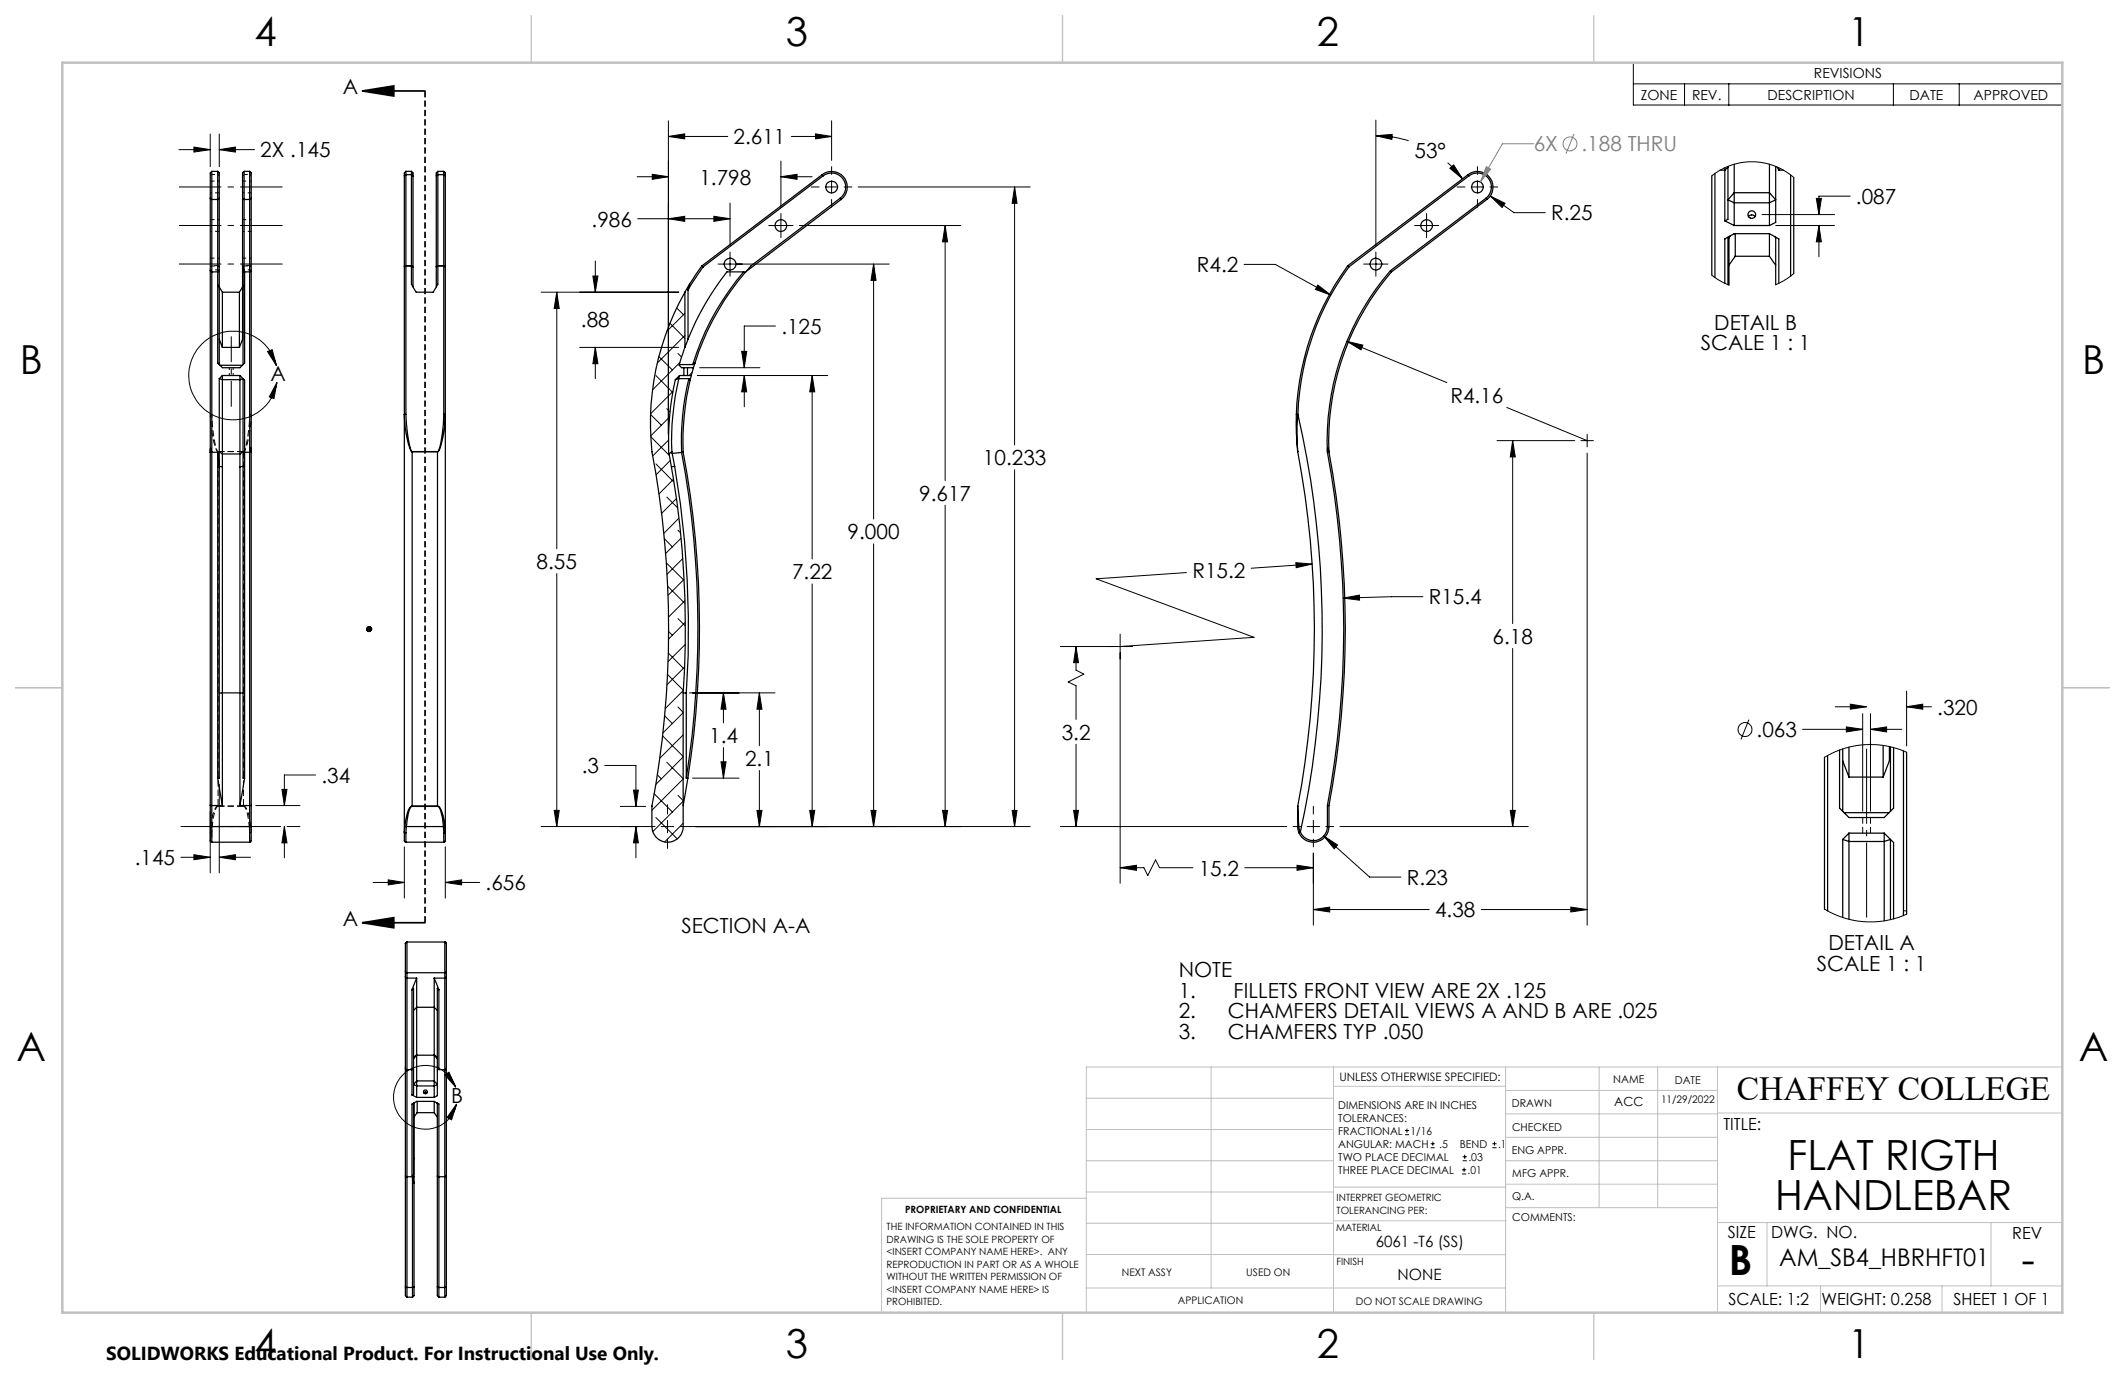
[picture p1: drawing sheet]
<svg xmlns="http://www.w3.org/2000/svg" width="432mm" height="279mm" viewBox="0 0 432 279" stroke-linecap="round" stroke-linejoin="round" font-family="sans-serif">
<g fill="none" stroke="#000" stroke-width=".25">
<path d="M43 34.8v5.7M43 34.8l-.3 .3v5.2M43 34.8h1.2M44.2 34.8v5.7M44.2 34.8l.4 .3v5.2M49.6 34.8l-.3 .3v5.2M49.6 34.8v5.7M49.6 34.8h1.1M50.7 34.8v5.7M50.7 34.8l.3 .3v5.2M82.2 35.7v18.5M82.5 34.8v.7"/>
<path d="M82.5 34.8l-.3 .3v.6M82.5 34.8h1.1M82.5 35.5v18.5M82.5 35.5h1.1M82.5 35.5l-.3 .2M83.6 34.8v.7M83.6 34.8l.3 .3v.6M83.6 35.5v18.5M83.6 35.5l.3 .2M83.9 35.7v18.5M88.7 35.7v18.5M89 34.8v.7"/>
<path d="M89 34.8l-.3 .3v.6M89 34.8h1.2M89 35.5l-.3 .2M89 35.5v18.5M89 35.5h1.2M90.2 34.8v.7M90.2 34.8l.3 .3v.6M90.2 35.5v18.5M90.2 35.5l.3 .2M90.5 35.7v18.5M167.1 35.5a3.2 3.2 0 0 1 4.4 .6 3.2 3.2 0 0 1-.6 4.4M167.1 35.5l.2 .2"/>
<path d="M167.1 35.5l-24.4 18.5M167.3 35.7a2.86 2.86 0 0 1 4 .6 2.86 2.86 0 0 1-.6 4M167.3 35.7l-24.4 18.5M298.3 35.5a3.2 3.2 0 0 1 4.4 .6 3.2 3.2 0 0 1-.6 4.4M298.3 35.5l.2 .2M298.3 35.5l-24.4 18.5M298.5 35.7a2.86 2.86 0 0 1 4 .6 2.86 2.86 0 0 1-.6 4M298.5 35.7l-24.4 18.5M347.8 35.7v20.2M348.5 35.2v21.2M349.5 34.6h1M350.5 34.6v10.3"/>
<path d="M350.5 34.1v.5M351.1 33.9v10.7l-.6 .3M351.1 33.8v.1M351.1 33.9l-.6 .7M352.4 33.4v5.8M352.4 39.2l-1.3 1.4 1.3 .6h7.2l1.2-.6-1.2-1.4M352.4 39.2h7.2M352.4 39.2v6.6M359.6 33.4v5.8M359.6 39.2v6.6M360.8 33.8v11.4l-1.2 .6M361.1 33.9l.4 .7"/>
<path d="M361.5 34.6h.9M361.5 34.1v.5M363.9 35.6v20.5M364.5 36.1v19.5M42.7 55v36.9M42.7 40.3l.3 .2M42.7 55l.3 .2M42.7 40.3v14.7M43 55.2v36.7M43 40.5h1.2M43 40.5v14.7M43 55.2h1.2"/>
<path d="M44.2 55.2v18.6l1 .9h3.6l.9-.9v-18.6M44.2 40.5v14.7M44.6 55v19.1M44.6 58.3l.6 1.1M44.6 40.3l-.4 .2M44.6 55l-.4 .2M44.6 40.3v14.7M45.2 59.4h3.4M45.2 59.4v11.2M48.6 59.4v11.2M49.3 54v1.2M49.3 55.2v13.7l-.7 1.7"/>
<path d="M49.3 58.3l-.7 1.1M49.3 40.3l.3 .2M49.3 55.2h1.4M49.3 40.3v13.7M49.4 55.2v18.9M49.6 40.5v14.7l-.3-1.2M49.6 40.5h1.1M50.7 55.2v36.7M50.7 40.5v14.7M51 55v36.9M51 40.3l-.3 .2M51 55l-.3 .2"/>
<path d="M51 40.3v14.7M82.2 54.2v30M82.5 54v30.2M82.5 54h.1M82.5 54h1.1M82.5 54l-.3 .2M83.6 54v2.3a3.8 3.8 0 0 0 1 3.1h3.4l.5-.8a3.3 3.3 0 0 0 .5-2.3v-2.3M83.6 54h.1M83.6 54l.3 .2M83.9 54.2v4.1M88.7 54.2v4.1M89 54h.1"/>
<path d="M89 54h1.2M89 54l-.3 .2M90.2 54v30.2M90.2 54h.1M90.2 54l.3 .2M90.5 54.2v30M139.2 59.4a53.1 53.1 0 0 0-5.9 36.8 193 193 0 0 1-.8 67.7v4.1a3.2 3.2 0 0 0 3.1 3.1 3.2 3.2 0 0 0 3.2-3.1v-27.2M139.2 59.4v11.2M139.8 58.9v10M140.1 57.7l-.9 1.7M140.1 57.7l-.3 1.2M142.6 54l-2.5 3.7"/>
<path d="M142.6 54l.3 .2M142.7 54h-.1M142.7 54l.2 .2M142.9 54.2l-3.1 4.7M151.1 55.2a52.9 52.9 0 0 0-10.3 18.9M151.5 55.2h-3.8a55.2 55.2 0 0 0-7.9 13.7M151.5 55.2a53.1 53.1 0 0 0-10.3 18.6M170.7 40.3l-18.1 13.7-1.1 1.2M170.7 40.3l.2 .2M170.9 40.5l-19.4 14.7M273.8 54a54 54 0 0 0-10.4 30.2M273.8 54l.3 .2"/>
<path d="M273.9 54h-.1M273.9 54l.2 .2M274.1 54.2a53.9 53.9 0 0 0-10.4 30M282.5 55a52.8 52.8 0 0 0-12.8 36.9M282.5 55l.3 .2M282.8 55.2a52.7 52.7 0 0 0-12.7 36.7M301.9 40.3l-19.4 14.7M301.9 40.3l.2 .2M302.1 40.5l-19.3 14.7M350.5 44.9l1.9 .9M351.1 48.2v9.7M351.6 47.9l-.3 .5v9.5"/>
<path d="M352.4 45.8h7.2M352.6 52.1l-1.3 1.8M352.6 47.5v4.6M352.6 52.1h7M355.3 44a.81 .81 0 0 1 1.3 0M359.6 47.5l1.9 1v9.1M359.6 47.5h-7.2l-1.9 1v9.1M359.6 52.1l1.2 1.8M359.6 47.5v4.6M360.7 48.1l.1 .3M360.8 48.2v9.7M44.6 76.9v18.1"/>
<path d="M44.6 68.9l.6 1.7M44.6 76.9l.6 .3M44.7 74.2h4.5M45.2 77.2v15.1h3.6M45.2 76.3h3.6M45.2 76.3l-.6 .6M45.2 70.6h3.4M45.2 76.3v.9M45.2 77.2h3.6M48.8 76.3l.9 1v14.6M48.8 77.2l.6-.3v15M48.8 77.2v15.1"/>
<path d="M48.8 76.3v.9M137.2 77.2a57.9 57.9 0 0 0-1.3 15.1M137.9 76.9a56.2 56.2 0 0 0-1.4 14.9M137.9 76.9l-.7 .3M137.9 76.9h2.1M138 74.1h2.8M138.1 76.3h.9M138.1 76.3l-.9 .9M138.1 76.3l-.2 .6M139 76.3h.7M139 74.7h.7M139 74.7v1.6"/>
<path d="M139.2 70.6l-1.2 3.6 .5 .5h.5M139.7 74.7h1.2M139.7 76.3h.8M139.7 74.7v1.6M139.8 68.9l-.6 1.7M140 76.9a53.6 53.6 0 0 0-1.5 15 196 196 0 0 1 1 66.2M140 76.9l.2 .4M140.2 77.3a54.7 54.7 0 0 0-1.4 14.6M140.5 76.3l-.3 1M140.9 74.7l-.4 1.6M141.2 73.8l-.4 .3M141.2 73.8l-.3 .9"/>
<path d="M42.7 91.9v71.8M43 91.9l-.2-.8-.1 .8M43 91.9v71.8M43 91.9h1.2M44.2 91.9l.4 3.1M44.2 91.9v66.2M44.6 95v63.1h-.4M44.6 94.8l.6 .1M44.6 91.8l.6 .5M45.2 94.9v45.9M45.2 92.2v2.7M48.8 94.9v45.9"/>
<path d="M48.8 92.2v2.7M49.4 91.9v66.2h.3M49.4 94.8l-.6 .1M49.4 91.8l-.6 .5M49.7 91.9v66.2M49.7 91.9h1M49.7 91.9h-.3M50.7 91.9l.3-.8v.8M50.7 91.9v71.8M51 91.9v71.8M82.2 84.2v84.9M82.2 84.2a18.7 18.7 0 0 0 1.4 7.6"/>
<path d="M82.2 84.2h.3M82.5 84.2a26.9 26.9 0 0 0 1 7.2l.2 .4M83.6 91.8h.1M83.6 91.8h5.4M83.7 91.8v72M83.7 91.8h5.2M88.9 91.8v72M89 91.8h-.1M90.2 84.2l-.1 1.9-.5 3.5-.2 1.3-.4 .9M90.2 84.2h.3M90.5 84.2a20.1 20.1 0 0 1-1.3 7.3l-.2 .3M90.5 84.2v84.9"/>
<path d="M136 92.2a194.1 194.1 0 0 1 2.8 48.6M136.5 91.8l.1 .3M136.5 91.8l-.6 .5M136.6 92.1l.5 2.7M137.1 94.8a196.3 196.3 0 0 1 2.4 46M137.1 94.8l-.6 .1M138.8 91.9a196.2 196.2 0 0 1 1 66.2M138.8 91.9l-2.2 .2M263.4 84.2v3.9l.3 3.7M263.4 84.2h.3M263.7 91.8a194.2 194.2 0 0 1 0 72M263.7 84.2l-.1 2.5 .1 5.1"/>
<path d="M263.7 84.2a194.6 194.6 0 0 1 .5 84.9M269.7 91.9a195.5 195.5 0 0 1 0 71.8M270.1 91.9l-.3-.8-.1 .8M270.1 91.9a195.9 195.9 0 0 1 0 71.8M44.2 158.1l1 5.6M45.2 140.8h-.6M45.2 140.8h3.6M45.2 140.8v22.9M48.8 140.8h.6M48.8 140.8v22.9M49.7 158.1l-.9 5.6M138.8 140.8h.7"/>
<path d="M139.5 140.8v17.3M139.5 158.1h.3M139.8 158.1l-1 5.6M370.7 153.9v30.8M371.4 153.5v31.6M374.4 152.2v12.7M374.4 154.6l1.3 3.3M375.7 157.9h7M375.7 151.8v6.1M382.7 151.5v6.4M383.9 151.7v2.9l-1.2 3.3M384.1 151.8v13.1"/>
<path d="M384.8 151.9v12.3l-1.9 1.9h-7.2l-1.9-1.9v-11.8M386.8 152.6v33.5M387.4 152.9v32.9M42.7 168v3l.3 .1M42.7 163.7h.3M42.7 168h.3M42.7 163.7v4.3M43 168v3.1M43 171.1h7.7M43 168h7.7M43 163.7v4.3M43 163.7h2.2"/>
<path d="M48.8 163.7h1.9M50.7 168h.3M50.7 168v3.1M50.7 163.7v4.3M51 168v2.9l-.3 .2M51 163.7h-.3M51 163.7v4.3M82.2 169.1v1.8l.3 .2M82.2 169.1l.3 .1M82.3 168l-.1 1.1M82.3 168h.3M82.5 169.2v1.9"/>
<path d="M82.5 171.1h7.7M82.6 168l-.1 1.2M82.6 168h7.5M83.7 163.8l-.5 .4-.3 .6-.6 3.2M83.7 163.9l-.4 .3-.2 .7-.5 3.1M83.7 163.8v.1M83.7 163.9h5.2M83.7 163.8h5.2M88.9 163.8l.2 .1a4.7 4.7 0 0 1 1.1 2.9l.2 1.2M88.9 163.9l.4 .2 .2 .6 .4 1.6 .2 1.7M88.9 163.8v.1M90.1 168h.3"/>
<path d="M90.1 168l.1 1.2M90.2 169.2v1.9M90.4 168l.1 1.1M90.5 169.1v1.9l-.3 .1M90.5 169.1l-.3 .1M263.7 163.8l.2 4.2M263.7 168l.2 1.2M263.7 168h.2M263.7 163.8v4.2M263.9 168l.3 1.1M264.2 169.1l-.3 .1M269.7 163.7h.4"/>
<path d="M269.7 168a2.86 2.86 0 0 1-2.3 2.8 2.86 2.86 0 0 1-3.2-1.7M269.7 168h.4M269.7 163.7v4.3M270.1 168a3.2 3.2 0 0 1-2.6 3.1 3.2 3.2 0 0 1-3.6-1.9M270.1 163.7v4.3M374.4 170.6v15.8M374.4 170.6l1.3 .4M374.7 165.1h9.2M375.7 171v15.8M375.7 169.3h7.2M375.7 169.3l-1.3 1.3M375.7 169.3v1.7"/>
<path d="M375.7 171h7.2M382.9 169.3l1.9 1.9v15.5M382.9 171l1.2-.4v16.3M382.9 171v16.1M382.9 169.3v1.7M82.4 197.3l.3 .4M82.4 191.8v5.5M82.4 198.5l.3 .3M82.4 198.5v18.5M82.4 197.3v1.2M82.7 191.5v6.2M82.7 191.5l-.3 .3"/>
<path d="M82.7 198.8v18.5M82.7 197.7h7.7M82.7 198.8h2M82.7 197.7v1.1M82.7 191.4l-.3 .4M82.7 191.4h7.7M82.7 191.4v.1M84.7 198.8l-1 2.3M84.7 198.8v5.9M88.2 198.8l1 2.3M88.2 198.8h2.2M88.2 198.8v5.9"/>
<path d="M90.4 191.4l.3 .4M90.4 191.5v6.2M90.4 191.5l.3 .3M90.4 198.8v18.5M90.4 191.4v.1M90.4 197.7v1.1M90.7 197.3l-.1 .3-.2 .1M90.7 191.8v5.5M90.7 198.5l-.1 .2-.2 .1M90.7 198.5v18.5M90.7 197.3v1.2M82.4 217v.3h.3"/>
<path d="M82.4 217v22M82.7 217.3v21.8M82.7 217.3h1M83.7 201.1v16.2M83.7 201.1l.3-.3v16.2M83.7 217.3v5.2M84 217v5.4l-.3 .1M84 217l-.3 .3M84.6 214.5l-.6 .7M84.7 204.7h3.5M84.7 204.7v9.6M84.7 219.6v-5.2h3.5v5.2"/>
<path d="M84.7 214.3v.2M84.7 219.6v3.4M84.7 204.7l-.7 .6M84.7 214.3l-.7 .6M84.7 219.6l-.7 .8 .7 .3h3.5l.7-.3-.7-.8M84.7 219.6h3.5M88.2 204.7l.7 .6M88.2 204.7v9.6M88.2 214.3v.2M88.2 219.6v3.4M88.2 214.3l.7 .6M88.3 214.5l.6 .7"/>
<path d="M88.9 216.8l.3 .5M88.9 216.8v5.8l-.7 .4M89.2 201.1v16.2M89.2 201.1l-.3-.3v16M89.2 217.3h1.2M90.4 217.3v21.8M90.7 217v.3h-.3M90.7 217v22M82.4 239v22.5M82.4 239l.3 .1M82.7 239.1v22.5M82.7 239.1h1.1"/>
<path d="M83.7 239.1h.4M83.7 222.5l1 .5M83.8 239.1l.3 1.4M83.8 239.1v22.5M84 224.2v14.5l-.3 .4M84 235.4h.1M84.1 239.1v1.4M84.1 235.4v3.7M84.2 224l-.1 .2v11.2M84.7 223h3.5M84.8 226.1l-.7 .9M84.8 223.8v2.3"/>
<path d="M84.8 226.1h3.4M86.1 222.1l.3-.2 .4 .2M88.2 223.8l1 .5v14.8M88.2 223.8h-3.5l-1 .5v14.8M88.2 226.1l.7 .9M88.2 223.8v2.3M88.8 224.1l.1 .1M88.9 224.2v14.8M88.9 239l.3 .1M88.9 239v22.5M89.2 239.1h1.2M89.2 239.1v22.5"/>
<path d="M90.4 239.1v22.5M90.7 239v22.5M90.7 239l-.3 .1M84.1 240.5v21M82.4 261.5v1a1 1 0 0 0 .3 1.1M82.4 261.5l.3 .1M82.7 261.6v2M82.7 263.6h1.1M82.7 261.6h1.1M83.8 261.6v2M84.1 261.5v1a1 1 0 0 1-.3 1.1M84.1 261.5l-.3 .1"/>
<path d="M88.9 261.5v1a1 1 0 0 0 .3 1.1M88.9 261.5l.3 .1M89.2 261.6v2M89.2 263.6h1.2M89.2 261.6h1.2M90.4 261.6v2M90.7 261.5v1a1 1 0 0 1-.3 1.1M90.7 261.5l-.3 .1"/>
<circle cx="169" cy="38" r="1.19"/>
<circle cx="300.2" cy="38" r="1.2"/>
<circle cx="148.4" cy="53.7" r="1.19"/>
<circle cx="158.7" cy="45.8" r="1.2"/>
<circle cx="279.6" cy="53.7" r="1.2"/>
<circle cx="289.9" cy="45.8" r="1.19"/>
<circle cx="356" cy="43.6" r=".77"/>
<circle cx="86.4" cy="221.9" r=".4"/>
</g>
<g fill="none" stroke="#000" stroke-width=".2">
<path d="M331.9 12.7h87.2v8.6h-87.2zM331.9 17h87.2M342.3 17v4.3M351.3 17v4.3M384.7 17v4.3M398.1 17v4.3M36.4 30.4h6.3M39.4 29.9l3.3 .5-3.3 .5zM42.7 27.2v6.7M44.6 30.4l3.2-.5v1zM44.6 27.2v6.7M44.6 30.4h7.1"/>
<path d="M129.5 35.9h6.3M132.5 35.4l3.3 .5-3.3 .5zM135.8 27.7l3.3-.5v1zM135.8 24.6v63.7M135.8 27.7h12.1M158.7 35.9l3.3-.5v1zM158.7 32.7v9.4M158.7 35.9h6.3M160.8 27.7h8.2M164.9 38h1.5M165.7 27.2l3.3 .5-3.3 .5zM167.7 38h2.6"/>
<path d="M169 24.6v8M169 33.9v1.6M169 36.7v2.6M171.5 38h1.6M174.4 38h34.9M206.2 38l.5 3.3h-1zM206.2 38v52.4M279.6 27.6l3.3-.3-.1 1zM279.6 27.6a21.2 21.2 0 0 1 6.6 1M279.6 24.4v25.6M294.1 33.1l1.6 1.5 1.5 1.7M294.6 34.2l.8-.7 1.8 2.8z"/>
<path d="M296.1 38h1.6M298.9 38h2.6M300.2 33.9v1.6M300.2 36.7v2.6M302.8 38h1.5M302.8 39.8l3 1.5-.6 .9zM302.8 39.8l4.9 3.4h6.3M347.8 35.7l1.8-1.2 2.5-1.1 2.3-.5h2.3l2.2 .3 2.2 .7 1.8 1 1.6 1.2M376 39.9h-6.4v3.7M110 59.4h27.9M113.1 59.4l.5 3.3h-1zM113.1 59.4v52.1"/>
<path d="M120.5 56.1h1l-.5 3.3zM121 53v6.4M129.6 44.4h18.7M135.8 44.4l3.3-.4v1zM145.1 44l3.2 .4-3.2 .6zM145.9 53.7h34.8M148.3 41.3v8.7M148.3 51.2v4.9M156.2 45.8h4.9M158.7 43.4v4.9M162.4 45.8h32.8M169 40.5v1.6"/>
<path d="M177.5 53.7l.5 3.3h-1zM177.5 53.7v51.8M192.1 45.8l.4 3.3h-1zM192.1 45.8v51.8M252.8 53.7h6.4l11.2 6.3M267.8 57.9l2.6 2.1-3.1-1.2zM277.1 53.7h4.9M279.6 51.2v4.9M287.4 45.8h4.9M289.9 43.4v4.9M300.2 40.5v1.6M347.8 55.9l1.1 .8 2.4 1.2"/>
<path d="M358 43.6h14.8M360.8 45.8h12M364.5 55.6l-2 1.4-1.7 .9M369.1 40.3h1l-.5 3.3zM369.6 45.8l.5 3.3h-1zM369.6 45.8v6.4M54.4 71.4l.9-.4 .9 3.3zM56.2 74.3a9 9 0 0 0-14.1-5.4 9 9 0 0 0 .5 15 9 9 0 0 0 13.7-6.2M56.3 77.7l-.6 3.3-1-.4zM117.8 70.6h20.1M121 70.6l.5 3.3h-1zM121 70.6v6.3"/>
<path d="M133.3 76.3l3.4 3.5M133.9 72.5l2.7 2.7M136.1 65.7l3.1 3.1M136.7 79.6l-4.5 4.5M137.5 62.6l1.4 1.4M137.8 71.8l.7 .8M138.1 73.7l-5.5 5.5M139.2 63.7l-3.7 3.6M139.2 68.2l-5.6 5.6M140.7 75.7l-.7 .6M140.7 74.7l.2 .2M141.7 76.3h26.5"/>
<path d="M142.2 74.7h12.2M150.7 71.4h1l-.5 3.3zM151.2 76.3l.5 3.3h-1zM151.2 76.3v6.4M157.6 66.3h-6.4v8.4M165 76.3l.6 3.3h-1.1zM165 76.3v37.3M273.7 69.4l3.2 .7-.4 1zM273.7 69.4l20.3 8.4M132.2 84.2l2.2 2.2M132.3 88.8l3.7 3.7M133.3 94.3l3.6 3.6"/>
<path d="M135.5 83l.6 .7M135.8 89.5l-3.2 3.1M136 84.8l-3.8 3.8M136.2 93.6l-2.9 2.9M136.8 97.4l-2.9 3M206.2 95.5v72.5M304.2 89.5h15.8M306.2 82.8l16.3 6.7M307.4 89.5l.5 3.4h-1zM307.4 89.5v37.2M321.2 89.5h2.6M322.5 88.3v2.5"/>
<path d="M322.5 92.1v95.9M113.1 116.6v51.4M135 109.5l1.6 1.6M135.4 114.4l3.5 3.4M135.5 101l2.2 2.2M135.7 119.1l3.5 3.5M137.4 101.3l-3 3M137.8 107.7l.4 .5M137.9 105.3l-3 3.1M138.4 109.4l-3.1 3.1M138.7 113.5l-3.2 3.2M139 117.8l-3.3 3.2"/>
<path d="M165 118.6v49.4M177.5 110.5v57.5M192.1 102.7v65.3M241.1 116.3l-18.4 1.3 32.1 11.9-27.2 1.9M263.3 114.3l3.3 .3-3.2 .8zM266.6 114.6l-12.4 .9M135.6 137.1l3.3 3.2M135.8 132.7l3.1 3.1M135.9 128.3l.7 .8M137.8 125.7l1.4 1.4M139.1 135.6l-3.6 3.5M139.2 122.1l-3.3 3.3"/>
<path d="M139.2 126.5l-3.3 3.4M139.2 131l-3.5 3.4M215.5 131.4h14.6M218.7 131.4l.4 3.3h-.9zM218.7 131.4v4.8l1.5 .8-3.1 1.6 1.6 .7v6.9M227.6 128.9v50.6M272.9 121.5l3.3-.6 .1 1.1zM289.1 121.2h-6.3l-9.9 .3M307.4 131.8v36.2M44.6 159.4v18M64.1 157.5h-6.3v6.2M122.9 155.5h6.3v8.4"/>
<path d="M133.6 157.4l.8 .9M134.7 149.5l4.1 4.2M135 145.5l1.6 1.5M135.5 154.9l3.3 3.3M137.8 143.7l1 1M138.8 144.8l-4.1 4.1M138.8 149.3l-4.7 4.8M138.8 153.8l-5.5 5.6M138.8 158.3l-6.3 6.3M138.9 140.3l-3.7 3.7M140.1 140.8h17.4M140.7 158.1h9.5"/>
<path d="M146.5 154.8h1l-.5 3.3zM147 140.8l.5 3.3h-1zM147 140.8v6.1M147 151.9v6.2M154.3 140.8l.5 3.3h-1zM154.3 140.8v10.7M154.3 156.6v11.4M218.7 151.2v16.8M355.4 146.2l-1.6 4M366.3 148.2h12.2M372.9 143.6h6.4M375.2 147.7l3.3 .5-3.3 .5z"/>
<path d="M376 143.1l3.3 .5-3.3 .5zM378.5 145v19.9M380.1 148.2l3.3-.5v1zM380.1 145v19.9M380.1 148.2h6.3M387.4 152.9l-2-.8-2.1-.5-2.1-.3h-2.3l-2 .3-1.9 .4-2 .7-2.3 1.2M387.4 143.6l3.3-.5v1zM387.4 140.4v11.2M387.4 143.6h5.1M36.8 174.2h5.9M39.4 173.7l3.3 .5-3.3 .5zM42.7 164.9v12.5"/>
<path d="M44.6 174.2l3.2-.5v1zM44.6 174.2h6.3M52 163.7h9M57.3 160.4h1l-.5 3.3zM57.8 168l.5 3.3h-1zM57.8 168v6.3M58.3 168h2.7M75.8 179.3h6.4M78.9 178.8l3.3 .5-3.3 .5zM82.2 172.1v10.4M90.5 179.3l3.3-.5v1zM90.5 172.1v10.4"/>
<path d="M90.5 179.3h7M110 168h23.1M112.6 164.7h1l-.5 3.3zM126 163.9h5.2M128.7 160.5h1l-.5 3.4zM129.2 168l.5 3.3h-1zM129.2 168v6.3M132.9 161.3l3.7 3.7M133.3 166.1l4.3 4.4M134.4 168h2.5M135.6 163.5v1.9M135.6 166.7v2.5"/>
<path d="M135.6 170.5v1.9M137.8 161.6l1 1.1M138.2 168h71.1M138.8 162.8l-6.2 6.2M138.8 167.3l-3.8 3.8M153.8 164.7h1l-.5 3.3zM164.5 164.7h1.1l-.6 3.3zM177 164.7h1l-.5 3.3zM191.5 164.7h1l-.4 3.3zM205.7 164.7h1l-.5 3.3zM215.5 168h46M218.2 164.7h.9l-.4 3.3z"/>
<path d="M227.6 176.3l3.3-.5v1zM227.6 176.3h4.8l.8 1.6 1.6-3.2 .8 1.6h6.8M252.9 176.3h14M262.7 168h1.6M263.6 175.8l3.3 .5-3.3 .5zM265.6 168h2.5M266.9 163.8v1.6M266.9 166.7v2.5M266.9 170.5v1.6M266.9 173.4v14.6M269 169.9l2.8 1.8-.7 .8zM269 169.9l9.3 8.3h6.4"/>
<path d="M269.4 168h1.6M272.3 168h38.3M306.9 164.7h1l-.5 3.3zM266.9 184.8l3.3-.5v1zM266.9 184.8h23.5M301 184.8h21.5M319.2 184.3l3.3 .5-3.3 .5zM370.7 184.7l2.2 1.1 1.9 .7 2.1 .6 2.2 .2h2l2.1-.2 2.1-.5 2.1-.8M90.4 218.4l.8-.5 1.4 3zM92.6 220.9a6.5 6.5 0 0 0-10.1-3.1 6.5 6.5 0 0 0 .5 10.6 6.5 6.5 0 0 0 9.8-4.1M92.8 224.3l-1 3.2-1-.4zM285.5 230.6h.8"/>
<path d="M285.5 229.7h.8M285.9 229.3v.9M290.7 233.2h.8M290.7 232.4h.8M291.1 232v.8M297.1 238.5h.8M297.1 237.7h.8M297.2 235.9h.9M297.2 235.1h.9M297.5 237.3v.8M297.6 234.6v.9M303.2 233.2h.9"/>
<path d="M303.2 232.4h.9M303.7 232v.8"/>
<circle cx="354.6" cy="148.2" r="1.4"/>
</g>
<g fill="none" stroke="#000" stroke-width=".2" stroke-dasharray="1.3 .6" stroke-linecap="butt">
<path d="M43 35.5l-.3 .2M44.6 35.7l-.4-.2M49.3 35.7l.3-.2M51.1 35.7l-.4-.2M43 54l-.3 .2M44.2 57.7l.4 .6M44.6 54.2l-.4-.2M49.3 54.2l.3-.2M49.3 58.3l.3-.6M51.1 54.2l-.4-.2M43 84.2h-.3M44.2 91.7l.1 .1"/>
<path d="M44.3 91.8l-.1-.1M49.5 91.8h-5.2M49.5 91.8l.1-.1M49.6 91.7l-.1 .1M51.1 84.2h-.4M43 169.2l-.3-.1M43.1 168l-.3-.1M44.3 163.8h5.2M49.5 163.8h-5.2M50.7 168l.2-.1M50.7 169.2l.4-.1M378.5 166.1v3.2"/>
<path d="M380.1 169.3v-3.2"/>
</g>
<g fill="none" stroke="#000" stroke-width=".2" stroke-dasharray="1.3 .6" stroke-dashoffset=".6" stroke-linecap="butt">
<path d="M43 35.5h1.2M49.6 35.5h1.1M43 54h1.2M44.2 54h-1.2M44.2 57.7l.4 1.2M49.3 58.9l.3-1.2M49.6 54h1.1M50.7 54h-1.1M42.7 84.2a19.2 19.2 0 0 0 1.3 7.3l.2 .2M44.3 91.8l-.4-.9-.6-2.9-.3-3.8M49.6 91.7a18.4 18.4 0 0 0 1.5-7.5M50.7 84.2a24.9 24.9 0 0 1-.9 7.1l-.3 .5"/>
<path d="M42.8 167.9l-.1 1.2M43 169.2l.1-1.2M50.7 168v1.2M51.1 169.1l-.2-1.2"/>
</g>
<path d="M49.6 57.7v-2.5M43.1 168l.2-1.7 .4-1.6 .3-.6 .3-.3M49.5 163.8l.4 .4 .2 .7 .6 3.1M387.4 185.8v-.7M387.4 185.1h-.6" fill="none" stroke="#000" stroke-width=".2" stroke-dasharray="1.3 .6" stroke-dashoffset=".3" stroke-linecap="butt"/>
<path d="M43.1 168h7.6" fill="none" stroke="#000" stroke-width=".2" stroke-dasharray="1.3 .6" stroke-dashoffset=".7" stroke-linecap="butt"/>
<path d="M44.3 163.8h-.2a4.6 4.6 0 0 0-1.1 3l-.2 1.1M50.9 167.9a9 9 0 0 0-.9-3.7l-.5-.4" fill="none" stroke="#000" stroke-width=".2" stroke-dasharray="1.3 .6" stroke-dashoffset=".2" stroke-linecap="butt"/>
<path d="M44.3 91.8h5.2M49.5 91.8v72M44.3 163.8v-72" fill="none" stroke="#000" stroke-width=".2" stroke-dasharray="1.3 .6" stroke-dashoffset="-.1" stroke-linecap="butt"/>
<path d="M42.7 39.2h1.9M44.6 36.8h-1.9M49.3 39.2h1.8M51.1 36.8h-1.8M42.7 47h1.9M42.7 54.8h1.9M44.6 44.6h-1.9M44.6 52.5h-1.9M49.3 47h1.8M49.3 54.8h1.8M51.1 44.6h-1.8M51.1 52.5h-1.8" fill="none" stroke="#000" stroke-width=".2" stroke-dasharray="1.3 .6" stroke-dashoffset=".9" stroke-linecap="butt"/>
<path d="M46.6 74.7v1.6M47.4 76.3v-1.6" fill="none" stroke="#000" stroke-width=".2" stroke-dasharray="1.3 .6" stroke-dashoffset=".8" stroke-linecap="butt"/>
<path d="M43 171.1v-1.9M50.7 169.2v1.9" fill="none" stroke="#000" stroke-width=".2" stroke-dasharray="1.3 .6" stroke-dashoffset="1" stroke-linecap="butt"/>
<path d="M386.8 185.1l-.1 .9" fill="none" stroke="#000" stroke-width=".2" stroke-dasharray="1.3 .6" stroke-dashoffset=".5" stroke-linecap="butt"/>
<g fill="none" stroke="#808080" stroke-width=".2">
<path d="M302 33.9l.9 .5-2.1 2.6zM311.6 29.2h-6.3l-4.5 7.8M319.8 27.2l-1.6 4.1"/>
<circle cx="319" cy="29.2" r="1.42"/>
</g>
<path d="M73.7 18.5h12.7M73.7 18.5l6.3-1v2zM73.7 187.5h12.7M73.7 187.5l6.3-1v2z" fill="none" stroke="#000" stroke-width=".35"/>
<path d="M74.5 127.8h1.1M74.7 127.5l.7 .7M75 127.4v.9M75.4 127.5l-.7 .7" fill="none" stroke="#000" stroke-width=".7" stroke-linecap="butt"/>
<path d="M36.4 38h21M57.4 45.8h-21M57.4 53.7h-21" fill="none" stroke="#000" stroke-width=".2" stroke-dasharray="15.2 1.3 1.3 1.3" stroke-dashoffset="6.6" stroke-linecap="butt"/>
<path d="M36.7 168h20.4" fill="none" stroke="#000" stroke-width=".2" stroke-dasharray="15.2 1.3 1.3 1.3" stroke-dashoffset="6.9" stroke-linecap="butt"/>
<path d="M47 82.6v-14.2" fill="none" stroke="#000" stroke-width=".2" stroke-dasharray="15.2 1.3 1.3 1.3" stroke-dashoffset="10" stroke-linecap="butt"/>
<path d="M379.3 151.3v36" fill="none" stroke="#000" stroke-width=".2" stroke-dasharray="15.2 1.3 1.3 1.3" stroke-dashoffset="-.9" stroke-linecap="butt"/>
<path d="M86.4 18.5v169" fill="none" stroke="#000" stroke-width=".35" stroke-dasharray="1.3 .6" stroke-dashoffset="-.1" stroke-linecap="butt"/>
<g fill="none" stroke="#c0c0c0" stroke-width=".2">
<path d="M246.1 216.8v44.9M271 216.8v49.9M305.9 216.8v49.9M324.9 216.8v28.6M336.8 216.8v28.6M349 216.8v49.9M419.1 216.8h-198.4v49.9M220.7 235.9h50.3M220.7 229.5h50.3M220.7 223.2h50.3M271 220.7h34.9M305.9 231.1h43.1"/>
<path d="M305.9 226.3h43.1M305.9 221.6h43.1M305.9 235.9h43.1M349 226.2h70.1M220.7 248.6h50.3M220.7 242.2h50.3M220.7 254.9h50.3M220.7 243.5h-41.6v23.2M271 255h34.9M271 248.1h35M271 241.2h35M305.9 240.6h43.1"/>
<path d="M306 245.4h43M349 248.4h70.1M359.1 248.4v12.9M404.6 248.4v12.9M220.7 261.7h85.2M349 261.3h70.1M369.9 261.3v5.4M394.6 261.3v5.4"/>
</g>
<path d="M108 3.2v9.5M215.9 3.2v9.5M323.8 3.2v9.5M3.1 139.7h9.6M419.1 139.7h9.5M108 266.7v9.6M215.9 266.7v9.6M323.8 266.7v9.6" fill="none" stroke="#c0c0c0" stroke-width=".25"/>
<path d="M12.7 12.7h406.4v254h-406.4z" fill="none" stroke="#c0c0c0" stroke-width=".5"/>
<g fill="#000">
<path d="M73.7 18.5l6.3-1v2zM73.7 187.5l6.3-1v2z"/>
<path d="M78.9 178.8l3.3 .5-3.3 .5zM90.5 179.3l3.3-.5v1zM267.8 57.9l-.5 .9 3.1 1.2zM263.3 114.3l.1 1.1 3.2-.8zM272.9 121.5l3.4 .5-.1-1.1zM269 169.9l2.1 2.6 .7-.8zM263.6 175.8l3.3 .5-3.3 .5zM227.6 176.3l3.3-.5v1zM218.2 164.7h.9l-.4 3.3zM218.7 131.4l.4 3.3h-.9zM273.7 69.4l2.8 1.7 .4-1zM266.9 184.8l3.3-.5v1zM319.2 184.3l3.3 .5-3.3 .5zM306.9 164.7h1l-.5 3.3zM307.4 89.5l.5 3.4h-1zM294.6 34.2l.8-.7 1.8 2.8zM279.6 27.6l3.3-.3-.1 1zM302.8 39.8l2.4 2.4 .6-.9zM151.2 76.3l.5 3.3h-1zM150.7 71.4h1l-.5 3.3zM121 70.6l.5 3.3h-1zM120.5 56.1h1l-.5 3.3zM153.8 164.7h1l-.5 3.3zM154.3 140.8l.5 3.3h-1zM165 76.3l.6 3.3h-1.1zM164.5 164.7h1.1l-.6 3.3zM177.5 53.7l.5 3.3h-1zM177 164.7h1l-.5 3.3zM192.1 45.8l.4 3.3h-1zM191.5 164.7h1l-.4 3.3zM205.7 164.7h1l-.5 3.3zM206.2 38l.5 3.3h-1zM112.6 164.7h1l-.5 3.3zM113.1 59.4l.5 3.3h-1zM135.8 44.4l3.3-.4v1zM145.1 44l3.2 .4-3.2 .6zM132.5 35.4l3.3 .5-3.3 .5zM158.7 35.9l3.3-.5v1zM135.8 27.7l3.3-.5v1zM165.7 27.2l3.3 .5-3.3 .5zM128.7 160.5h1l-.5 3.4zM129.2 168l.5 3.3h-1zM147 140.8l.5 3.3h-1zM146.5 154.8h1l-.5 3.3zM57.8 168l.5 3.3h-1zM57.3 160.4h1l-.5 3.3zM44.6 174.2l3.2-.5v1zM39.4 173.7l3.3 .5-3.3 .5zM39.4 29.9l3.3 .5-3.3 .5zM44.6 30.4l3.2-.5v1zM54.4 71.4l.9-.4 .9 3.3zM56.3 77.7l-.6 3.3-1-.4zM387.4 143.6l3.3-.5v1zM376 143.1l3.3 .5-3.3 .5zM375.2 147.7l3.3 .5-3.3 .5zM380.1 148.2l3.3-.5v1zM90.4 218.4l.8-.5 1.4 3zM92.8 224.3l-1 3.2-1-.4zM369.6 45.8l.5 3.3h-1zM369.1 40.3h1l-.5 3.3z"/>
</g>
<path d="M302 33.9l.9 .5-2.1 2.6z" fill="#808080"/>
<g font-size="8.5">
<text x="363.2" y="237.7">FLAT RIGTH</text>
<text x="360.7" y="245.8">HANDLEBAR</text>
<text x="351.3" y="259">B</text>
<text x="410.8" y="258.9">-</text>
</g>
<g font-size="8.1">
<text x="51.7" y="9.3">4</text>
<text x="159.7" y="9.3">3</text>
<text x="267.6" y="9.3">2</text>
<text x="375.6" y="9.3">1</text>
<text x="4" y="76">B</text>
<text x="423.1" y="76">B</text>
<text x="3.3" y="215.7">A</text>
<text x="422.4" y="215.7">A</text>
<text x="51.7" y="276">4</text>
<text x="159.7" y="276">3</text>
<text x="267.6" y="276">2</text>
<text x="375.6" y="276">1</text>
</g>
<text font-size="6.9" x="352.9" y="223.6">CHAFFEY COLLEGE</text>
<text font-size="4.9" x="361.5" y="257.3">AM_SB4_HBRHFT01</text>
<g font-size="4.2">
<text x="69.6" y="19.1">A</text>
<text x="149.1" y="29.3">2.611</text>
<text x="52.9" y="32">2X .145</text>
<text x="287.4" y="32.1">53°</text>
<text x="142.1" y="37.5">1.798</text>
<text x="377.1" y="41.4">.087</text>
<text x="120.2" y="46">.986</text>
<text x="315.2" y="44.8">R.25</text>
<text x="243.2" y="55.3">R4.2</text>
<text x="118.1" y="66.4">.88</text>
<text x="158.8" y="67.8">.125</text>
<text x="345.6" y="71.2">SCALE 1 : 1</text>
<text x="348.3" y="67">DETAIL B</text>
<text x="55" y="77.5">A</text>
<text x="294.7" y="81.8">R4.16</text>
<text x="199.7" y="94.5">10.233</text>
<text x="186.8" y="101.7">9.617</text>
<text x="172.2" y="109.6">9.000</text>
<text x="109" y="115.6">8.55</text>
<text x="160.9" y="117.7">7.22</text>
<text x="242.3" y="117.5">R15.2</text>
<text x="290.3" y="122.8">R15.4</text>
<text x="303.3" y="130.8">6.18</text>
<text x="356.9" y="149.8">.063</text>
<text x="393.7" y="145.2">.320</text>
<text x="144.1" y="151">1.4</text>
<text x="151.4" y="155.6">2.1</text>
<text x="215.7" y="150.3">3.2</text>
<text x="65.3" y="159.1">.34</text>
<text x="118.2" y="157.1">.3</text>
<text x="27.4" y="175.8">.145</text>
<text x="243.6" y="177.9">15.2</text>
<text x="285.8" y="179.8">R.23</text>
<text x="98.7" y="180.9">.656</text>
<text x="69.6" y="188.2">A</text>
<text x="138.5" y="189.6">SECTION A-A</text>
<text x="291.6" y="186.4">4.38</text>
<text x="369.2" y="197.3">SCALE 1 : 1</text>
<text x="371.5" y="193.1">DETAIL A</text>
<text x="239.5" y="198.6">NOTE</text>
<text x="239.5" y="202.7">1.</text>
<text x="250.7" y="202.7">FILLETS FRONT VIEW ARE 2X .125</text>
<text x="239.5" y="206.9">2.</text>
<text x="249.5" y="206.9">CHAMFERS DETAIL VIEWS A AND B ARE .025</text>
<text x="239.5" y="211.1">3.</text>
<text x="249.5" y="211.1">CHAMFERS TYP .050</text>
<text x="91.7" y="224.2">B</text>
</g>
<g font-size="4.2" fill="#808080">
<text x="311.7" y="30.8">6X</text>
<text x="321.4" y="30.8">.188 THRU</text>
</g>
<text font-size="3.8" x="21.6" y="276.3">SOLIDWORKS Educational Product. For Instructional Use Only.</text>
<g font-size="3.4">
<text x="350.2" y="229.5">TITLE:</text>
<text x="351.1" y="251.6">SIZE</text>
<text x="359.9" y="251.6">DWG. NO.</text>
<text x="408.9" y="251.7">REV</text>
<text x="351.2" y="265.2">SCALE: 1:2</text>
<text x="370.1" y="265.3">WEIGHT: 0.258</text>
<text x="396.9" y="265.2">SHEET 1 OF 1</text>
</g>
<g font-size="3.2">
<text x="279.6" y="253.3">6061 -T6 (SS)</text>
<text x="284" y="260.1">NONE</text>
</g>
<g font-size="2.8">
<text x="368.6" y="15.9">REVISIONS</text>
<text x="333.4" y="20.2">ZONE</text>
<text x="343.8" y="20.2">REV.</text>
<text x="359.2" y="20.2">DESCRIPTION</text>
<text x="388" y="20.2">DATE</text>
<text x="401" y="20.2">APPROVED</text>
</g>
<text font-size="2.5" x="328" y="224.8">ACC</text>
<text font-size="2.4" x="272.2" y="219.7">UNLESS OTHERWISE SPECIFIED:</text>
<g font-size="2.2">
<text x="327.8" y="220.1">NAME</text>
<text x="340.3" y="220.2">DATE</text>
<text x="271.9" y="225.3">DIMENSIONS ARE IN INCHES</text>
<text x="271.9" y="227.9">TOLERANCES:</text>
<text x="307.2" y="224.9">DRAWN</text>
<text x="271.9" y="230.6">FRACTIONAL</text>
<text x="271.9" y="233.2">ANGULAR: MACH</text>
<text x="286.6" y="230.6">1/16</text>
<text x="292.5" y="233.2">.5</text>
<text x="296.6" y="233.2">BEND</text>
<text x="304.4" y="233.2">.1</text>
<text x="307.3" y="229.8">CHECKED</text>
<text x="271.9" y="238.5">THREE PLACE DECIMAL</text>
<text x="271.9" y="235.9">TWO PLACE DECIMAL</text>
<text x="298.2" y="238.5">.01</text>
<text x="298.4" y="235.9">.03</text>
<text x="307.2" y="234.5">ENG APPR.</text>
<text x="307.3" y="239.2">MFG APPR.</text>
<text x="307.3" y="243.9">Q.A.</text>
<text x="307.3" y="248.1">COMMENTS:</text>
</g>
<g font-size="2.1">
<text x="337.5" y="224.2">11/29/2022</text>
<text x="227.9" y="259.2">NEXT ASSY</text>
<text x="253.3" y="259.2">USED ON</text>
<text x="239.3" y="265">APPLICATION</text>
<text x="275.5" y="265.1">DO NOT SCALE DRAWING</text>
</g>
<g font-size="2">
<text x="271.6" y="244.1">INTERPRET GEOMETRIC</text>
<text x="180.2" y="250">THE INFORMATION CONTAINED IN THIS</text>
<text x="183.9" y="246.4">PROPRIETARY AND CONFIDENTIAL</text>
<text x="271.5" y="250.2">MATERIAL</text>
<text x="271.6" y="246.6">TOLERANCING PER:</text>
<text x="180.2" y="252.5">DRAWING IS THE SOLE PROPERTY OF</text>
<text x="180.2" y="255.1">&lt;INSERT COMPANY NAME HERE&gt;. ANY</text>
<text x="180.2" y="257.6">REPRODUCTION IN PART OR AS A WHOLE</text>
<text x="271.5" y="257">FINISH</text>
<text x="180.2" y="260.1">WITHOUT THE WRITTEN PERMISSION OF</text>
<text x="180.2" y="262.6">&lt;INSERT COMPANY NAME HERE&gt; IS</text>
<text x="180.2" y="265.2">PROHIBITED.</text>
</g>
</svg>
